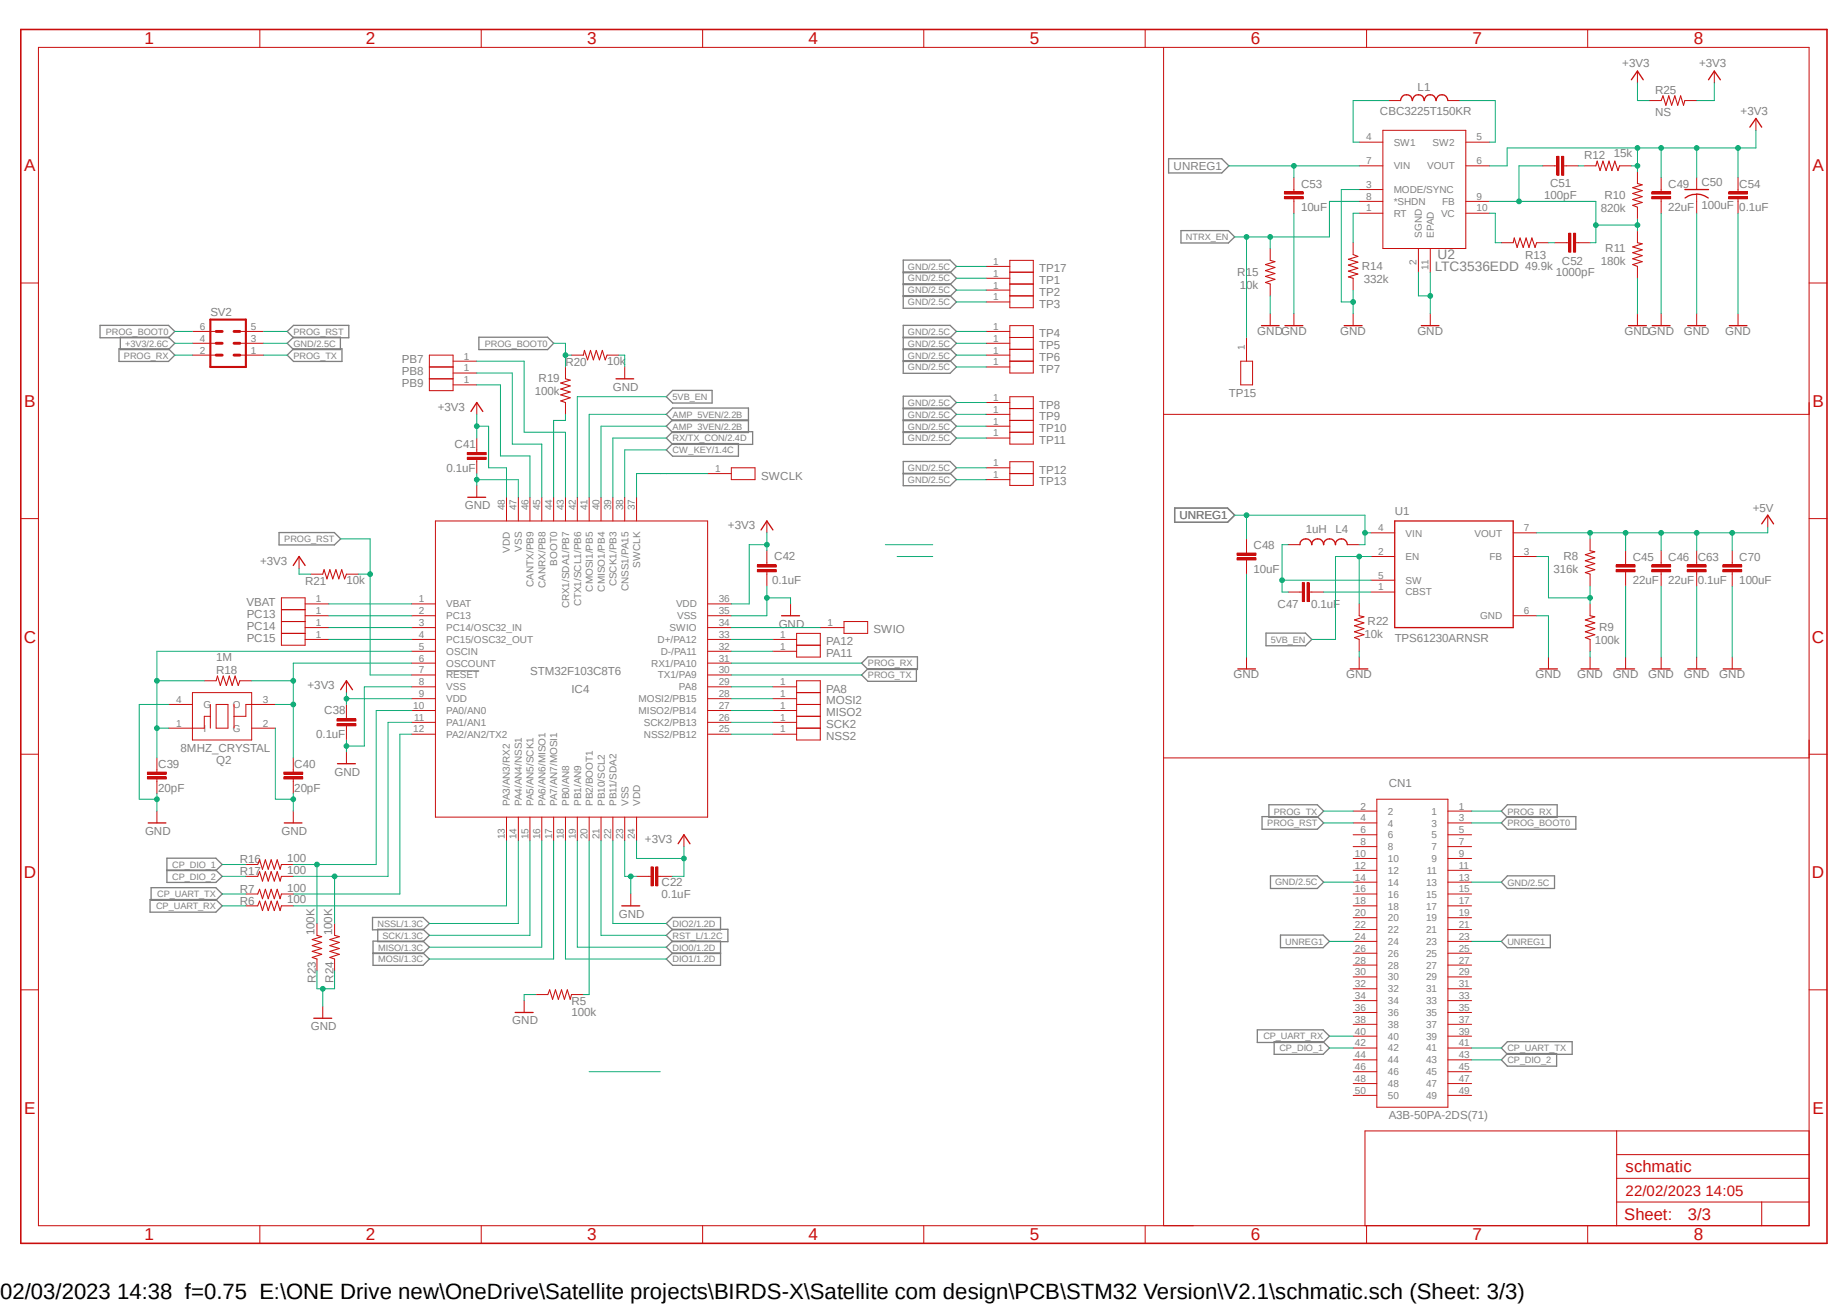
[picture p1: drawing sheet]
<svg xmlns="http://www.w3.org/2000/svg" width="297mm" height="210mm" viewBox="0 0 297 210" stroke-linecap="round" stroke-linejoin="round" font-family="sans-serif">
<path d="M3 4.5l291.1 195.9M294.1 4.5l-291.1 195.9" fill="none" stroke="#fff" stroke-width=".16"/>
<path d="M71.8 107.9h5.2" fill="none" stroke="#808080" stroke-width=".16"/>
<g fill="none" stroke="#808080" stroke-width=".21">
<path d="M187.9 25.5h8.6l1.1 1.2-1.1 1.1h-8.6zM189.9 37.1h7.6l1 1-1 1h-7.6zM16.1 52.3h11l1 1-1 1h-11zM19.1 56.1h8l1 1-1 1h-8zM19.3 54.2h7.8l1 1-1 1h-7.8zM46.2 55.2l1-1h7.5v2h-7.5zM46.2 53.3l1-1h8.9v2h-8.9zM46.2 57.1l1-1h7.8v2h-7.8zM77 54.2h11.1l.9 1-.9 1h-11.1zM145.2 43.9h7.6l1-1.1-1-1h-7.6v7.8h7.6l1-1-1-1.1h-7.6M145.2 54.3h7.6l1-1-1-1h-7.6v7.7h7.6l1-1-1-1h-7.6M145.2 54.2h7.6l1 1-1 1h-7.6"/>
<path d="M145.2 43.7h7.6l1 1-1 1.1h-7.6M145.2 45.6h7.6l1 1.1-1 1h-7.6M145.2 56.1h7.6l1 1-1 1h-7.6M107.1 70.4l1.1-1h12.8v2.1h-12.8zM107.1 72.3l1.1-1h10.5v2.1h-10.5zM107.1 63.8l1.1-1h6.3v2h-6.3zM120.4 67.5h-12.2l-1.1 1 1.1 1.1h12.2v-4h-12.2l-1.1 1 1.1 1h12.2M145.2 65.7h7.6l1-1-1-1h-7.6v7.8h7.6l1-1.1-1-1h-7.6M145.2 76.1h7.6l1 1-1 1h-7.6v-3.9h7.6l1 1-1 1h-7.6M145.2 65.6h7.6l1 1-1 1h-7.6M145.2 67.5h7.6l1 1-1 1.1h-7.6M44.9 85.6h8.9l1 1.1-1 .9h-8.9z"/>
<path d="M188.9 81.7h8.5l1.1 1.1-1.1 1.2h-8.5zM138.6 106.6l1-1h7.9v2.1h-7.9zM138.6 108.5l1-1h7.8v2.1h-7.8zM203.6 101.8h6.3l1 1-1 1h-6.3zM26.8 139.9h7.9l1 1-1 1h-7.9v-3.9h7.9l1 1-1 1h-7.9M202.9 131.3h8.9l1.1 1-1.1 1h-8.9zM204 129.4h7.8l1.1 1-1.1 1h-7.8zM242.4 131.3h11v2h-11l-1-1zM242.4 129.4h8v2h-8l-1-1zM24.1 144.7h10.6l1 1-1 1h-10.6zM24.3 142.7h10.4l1 1.1-1 1h-10.4zM59.9 147.5h8.1l1 1-1 1h-8.1z"/>
<path d="M60 153.2h8l1 1-1 1h-8v-3.9h8l1 1-1 1h-8M60.7 149.4h7.3l1 1-1 1h-7.3zM107.1 148.5l1.1-1h7.7v2h-7.7zM107.1 150.4l1.1-1h8.9v2h-8.9zM115.9 153.2h-7.7l-1.1 1 1.1 1h7.7v-3.9h-7.7l-1.1 1 1.1 1h7.7M204.3 140.8h7.5l1.1 1.1-1.1 1h-7.5zM205.9 150.4h6.9l1 1-1 1h-6.9zM242.4 140.8h7.6v2.1h-7.6l-1-1zM242.4 150.4h6.9v2h-6.9l-1-1zM202.2 165.6h10.6l1 1-1 1h-10.6zM204.9 167.5h7.9l1 1-1 1h-7.9zM242.4 167.5h10.4v2h-10.4l-1-1z"/>
<path d="M242.4 169.4h7.9v2h-7.9l-1-1z"/>
</g>
<g fill="none" stroke="#c90d0c" stroke-width=".16">
<path d="M6.2 7.6h284.7v189.5h-284.7zM41.8 4.7v2.9M77.4 4.7v2.9M113 4.7v2.9M148.5 4.7v2.9M184.1 4.7v2.9M187.1 7.6v189.5M219.8 4.7v2.9M223.3 16.2h1.9M232.8 16.2h1.9M255.3 4.7v2.9M263.3 11.4v1.9"/>
<path d="M265.2 16.2h1.9M270.9 16.2h1.9M275.7 11.4v1.9M282.4 19v2M204.3 40v1.9M206.5 30.9h3.1v.3h-3.1zM206.5 31.6h3.1v.4h-3.1zM208.1 28.6v2.3M208.1 32v2.3M217.6 39v1.9M218.6 34.3h3.8M218.6 30.5h3.8"/>
<path d="M218.6 22.9h3.8M218.6 26.7h3.8M218.6 32.4h3.8M222.4 21h13.3v19h-13.3zM228.1 40v3.8M230 40v3.8M235.7 34.3h3.8M235.7 22.9h3.8M235.7 26.7h3.8M235.7 32.4h3.8M241.4 39h1.9M247.1 39h1.9"/>
<path d="M248.1 26.7h2.3M250 39h2.3M250.4 25.1h.3v3.1h-.3zM251.1 25.1h.4v3.1h-.4zM251.5 26.7h2.3M252.3 37.5h.3v3.1h-.3zM253 37.5h.4v3.1h-.4zM253.4 39h2.3M254.7 26.7h1.9M260.4 26.7h1.9M263.3 27.6v1.9M263.3 33.3v1.9"/>
<path d="M263.3 37.1v1.9M265.6 30.9h3v.3h-3zM265.6 31.6h3v.4h-3zM267.1 28.6v2.3M267.1 32v2.3M272.8 28.6v1.9M272.8 31.2v3.1M278 30.9h3v.3h-3zM278 31.6h3v.4h-3zM279.5 28.6v2.3M279.5 32v2.3M3.3 45.5h2.9"/>
<path d="M30.9 57.1h3.9M30.9 55.2h3.9M30.9 53.3h3.9M38.6 57.1h3.8M38.6 55.2h3.8M38.6 53.3h3.8M69 57.1h3.9v5.7h-3.9zM69 59h3.9M72.9 60h3.8M72.9 58.1h3.8M90.9 59v1.9M91.9 57.1h1.9"/>
<path d="M97.6 57.1h1.9M100.5 59v1.9M158.6 42.8h3.8M158.6 57.1h3.8M158.6 59h3.8M158.6 55.2h3.8M158.6 53.3h3.8M158.6 44.7h3.8M158.6 46.7h3.8M158.6 48.6h3.8M162.4 41.9h3.8v7.6h-3.8zM162.4 52.4h3.8v7.6h-3.8z"/>
<path d="M162.4 43.8h3.8M162.4 58.1h3.8M162.4 45.7h3.8M162.4 47.6h3.8M162.4 54.3h3.8M162.4 56.2h3.8M199.5 58.1h1.9v3.8h-1.9zM200.4 54.3v3.8M204.3 45.7v1.9M204.3 50.5v1.9M208.1 50.5v1.9M217.6 44.7v2"/>
<path d="M217.6 50.5v1.9M230 50.5v1.9M263.3 42.8v1.9M263.3 50.5v1.9M267.1 50.5v1.9M272.8 50.5v1.9M279.5 50.5v1.9M290.9 45.5h2.9M69 60.9h3.9M72.9 61.9h3.8M75.1 72.8h3.1v.3h-3.1zM75.1 73.5h3.1v.4h-3.1z"/>
<path d="M76.7 64.7v1.9M76.7 70.4v2.3M76.7 73.9v2.3M76.7 78.1v1.9M81.4 80v3.8M83.4 80v3.8M85.2 80v3.8M87.1 80v3.8M89 80v3.8M90.9 64.7v1.9M90.9 80v3.8M92.8 80v3.8"/>
<path d="M94.7 80v3.8M96.6 80v3.8M98.6 80v3.8M100.5 80v3.8M102.4 80v3.8M113.8 76.2h3.8M117.6 75.2h3.8v1.9h-3.8zM158.6 66.6h3.8M158.6 75.2h3.8M158.6 77.1h3.8M158.6 64.7h3.8M158.6 68.5h3.8"/>
<path d="M158.6 70.4h3.8M162.4 63.8h3.8v7.6h-3.8zM162.4 74.3h3.8v3.8h-3.8zM162.4 76.2h3.8M162.4 65.7h3.8M162.4 67.6h3.8M162.4 69.5h3.8M187.1 66.6h103.8M3.3 83.4h2.9M45.3 99.9h3.8M45.3 96.1h3.8v7.7h-3.8zM45.3 98h3.8"/>
<path d="M48.1 89.5v1.9M49.1 99h3.8M49.1 97.1h3.8M50 92.3h1.9M55.7 92.3h1.9M66.2 99h3.8M66.2 97.1h3.8M70 83.8h43.8v47.6h-43.8zM113.8 99h3.8M113.8 97.1h3.8M121.8 90.8h3v.4h-3zM121.8 91.6h3v.3h-3z"/>
<path d="M123.3 83.8v1.9M123.3 88.6v2.2M123.3 92v2.2M127.1 97.1v1.9M135.7 99.9h3.8v2h-3.8zM198.9 88.9h3.1v.4h-3.1zM198.9 89.7h3.1v.3h-3.1zM200.4 86.7v2.2M200.4 90.1v2.2M207.1 95.2h2.3M207.1 87.6h1.9M209.4 93.7h.4v3h-.4z"/>
<path d="M210.2 93.7h.3v3h-.3zM210.6 95.2h2.3M216.7 87.6h1.9M218.6 97.1v1.9M220.5 89.5h3.8M220.5 85.7h3.8M220.5 93.3h3.8M220.5 95.2h3.8M243.3 89.5h3.8M243.3 85.7h3.8M243.3 99h3.8M255.7 86.7v1.9"/>
<path d="M255.7 92.3v1.9M255.7 97.1v1.9M259.9 90.8h3v.4h-3zM259.9 91.6h3v.3h-3zM261.4 88.6v2.2M261.4 92v2.2M265.6 90.8h3v.4h-3zM265.6 91.6h3v.3h-3zM267.1 88.6v2.2M267.1 92v2.2M271.3 90.8h3.1v.4h-3.1zM271.3 91.6h3.1v.3h-3.1z"/>
<path d="M272.8 88.6v2.2M272.8 92v2.2M277 90.8h3.1v.4h-3.1zM277 91.6h3.1v.3h-3.1zM278.6 88.6v2.2M278.6 92v2.2M284.3 82.8v2M290.9 83.4h2.9M27.1 113.3h3.8M30.9 111.4h9.6v7.6h-9.6zM32.9 109.5h1.9M33.8 115.2h-.9v1.9h-5.8"/>
<path d="M33.8 113.3v3.8M34.8 113.3h1.9v3.8h-1.9zM37.6 113.3v3.8M38.6 109.5h1.9M40.5 117.1h3.8M44.3 113.3h-4.8v1.9h-1.9M45.3 101.9h3.8M49.1 100.9h3.8M49.1 102.8h3.8M54.2 115.6h3v.4h-3zM54.2 116.4h3v.3h-3zM55.7 109.5v1.9"/>
<path d="M55.7 113.3v2.3M55.7 116.7v2.3M66.2 118.1h3.8M66.2 116.2h3.8M66.2 100.9h3.8M66.2 102.8h3.8M66.2 104.7h3.8M66.2 106.6h3.8M66.2 108.5h3.8M66.2 110.4h3.8M66.2 112.4h3.8M66.2 114.3h3.8"/>
<path d="M113.8 118.1h3.8M113.8 116.2h3.8M113.8 100.9h3.8M113.8 102.8h3.8M113.8 104.7h3.8M113.8 106.6h3.8M113.8 108.5h3.8M113.8 110.4h3.8M113.8 112.4h3.8M113.8 114.3h3.8M124.3 118.1h3.8M124.3 116.2h3.8"/>
<path d="M124.3 102.8h3.8M124.3 104.7h3.8M124.3 110.4h3.8M124.3 112.4h3.8M124.3 114.3h3.8M128.1 117.1h3.8M128.1 101.9h3.8v3.8h-3.8zM128.1 109.5h3.8v9.5h-3.8zM128.1 115.2h3.8M128.1 103.8h3.8M128.1 113.3h3.8M128.1 111.4h3.8"/>
<path d="M131.9 100.9h3.8M200.4 105.7v1.9M218.6 102.8v1.9M218.6 105.7v1.9M249 105.7v1.9M255.7 102.8v1.9M255.7 105.7v1.9M261.4 105.7v1.9M267.1 105.7v1.9M272.8 105.7v1.9M278.6 105.7v1.9M3.3 121.3h2.9"/>
<path d="M23.7 124.2h3.1v.3h-3.1zM23.7 124.9h3.1v.4h-3.1zM25.2 121.9v2.3M25.2 125.3v2.3M25.2 130.4v1.9M39.5 139h1.9M45.3 139h1.9M45.6 124.2h3.1v.3h-3.1zM45.6 124.9h3.1v.4h-3.1zM47.2 121.9v2.3M47.2 125.3v2.3M47.2 130.4v1.9"/>
<path d="M55.7 120.9v1.9M81.4 131.4v3.8M83.4 131.4v3.8M85.2 131.4v3.8M87.1 131.4v3.8M89 131.4v3.8M90.9 131.4v3.8M92.8 131.4v3.8M94.7 131.4v3.8M96.6 131.4v3.8M98.6 131.4v3.8M100.5 131.4v3.8"/>
<path d="M102.4 131.4v3.8M104.7 139.4h.3v3.1h-.3zM105.5 139.4h.3v3.1h-.3zM110 134.2v1.9M187.1 121.9h103.8M217.6 130.4h3.8M217.6 132.3h3.8M217.6 134.2h3.8M217.6 136.1h3.8M217.6 138h3.8M217.6 140h3.8M221.4 128.5h11.4v49.6h-11.4z"/>
<path d="M232.8 130.4h3.8M232.8 132.3h3.8M232.8 134.2h3.8M232.8 136.1h3.8M232.8 138h3.8M232.8 140h3.8M290.9 121.3h2.9M3.3 159.2h2.9M39.5 143.8h1.9M39.5 145.7h1.9M39.5 140.9h1.9M45.3 143.8h1.9"/>
<path d="M45.3 145.7h1.9M45.3 140.9h1.9M51 148.5v1.9M51 154.2v1.9M53.8 148.5v1.9M53.8 154.2v1.9M86.2 159.9h1.9M91.9 159.9h1.9M101.4 143.8v1.9M102.4 140.9h2.2M105.8 140.9h2.3M217.6 141.9h3.8"/>
<path d="M217.6 143.8h3.8M217.6 145.7h3.8M217.6 147.6h3.8M217.6 149.5h3.8M217.6 151.4h3.8M217.6 153.3h3.8M217.6 155.2h3.8M217.6 157.1h3.8M217.6 159h3.8M232.8 141.9h3.8M232.8 143.8h3.8M232.8 145.7h3.8"/>
<path d="M232.8 147.6h3.8M232.8 149.5h3.8M232.8 151.4h3.8M232.8 153.3h3.8M232.8 155.2h3.8M232.8 157.1h3.8M232.8 159h3.8M290.9 159.2h2.9M51.9 161.8v1.9M84.3 160.9v1.9M217.6 160.9h3.8M217.6 162.8h3.8"/>
<path d="M217.6 164.7h3.8M217.6 166.6h3.8M217.6 168.5h3.8M217.6 170.4h3.8M217.6 172.3h3.8M217.6 174.2h3.8M217.6 176.1h3.8M232.8 160.9h3.8M232.8 162.8h3.8M232.8 164.7h3.8M232.8 166.6h3.8M232.8 168.5h3.8"/>
<path d="M232.8 170.4h3.8M232.8 172.3h3.8M232.8 174.2h3.8M232.8 176.1h3.8M41.8 197.1v2.8M77.4 197.1v2.8M113 197.1v2.8M148.5 197.1v2.8M184.1 197.1v2.8M219.8 197.1v2.8M255.3 197.1v2.8M260 193.3h30.9"/>
<path d="M260 181.9v15.2M260 189.5h30.9M260 185.7h30.9M283.3 193.3v3.8M290.9 181.9h-71.4v15.2"/>
</g>
<g fill="none" stroke="#c90d0c" stroke-width=".21">
<path d="M225.2 16.2a.95 .95 0 0 1 1-1 .95 .95 0 0 1 .9 1 .95 .95 0 0 1 1-1 .95 .95 0 0 1 .9 1 .95 .95 0 0 1 1-1 .95 .95 0 0 1 .9 1 .95 .95 0 0 1 1-1 .95 .95 0 0 1 .9 1M262.3 12.8l1-1.4 .9 1.4M274.7 12.8l1-1.4 .9 1.4M270.9 30.5h3.8M272.8 31.2l.7 .1 1.2 .5M272.8 31.2l-.6 .1-1.2 .5M281.4 20.4l1-1.4 .9 1.4M202.9 52.4h2.8M206.6 52.4h2.9M216.2 52.4h2.8M228.6 52.4h2.8M261.9 52.4h2.9"/>
<path d="M265.7 52.4h2.9M271.4 52.4h2.9M278.1 52.4h2.8M75.2 80h2.9M75.7 66.2l1-1.5 .9 1.5M99.1 60.9h2.8M47.2 90.9l.9-1.4 1 1.4M122.4 85.2l.9-1.4 1 1.4M125.7 99h2.9M209 87.6a.95 .95 0 0 1 1-.9 .95 .95 0 0 1 .9 .9 .95 .95 0 0 1 1-.9 .95 .95 0 0 1 1 .9 .95 .95 0 0 1 .9-.9 .95 .95 0 0 1 1 .9 .95 .95 0 0 1 .9-.9 .95 .95 0 0 1 1 .9M224.3 83.8h19v17.1h-19zM283.3 84.2l1-1.4 .9 1.4"/>
<path d="M54.8 110.9l.9-1.4 1 1.4M199.1 107.6h2.8M217.1 107.6h2.9M247.6 107.6h2.8M254.3 107.6h2.8M260 107.6h2.8M265.7 107.6h2.9M271.4 107.6h2.9M277.1 107.6h2.9M23.8 132.3h2.9M45.7 132.3h2.9M54.3 122.8h2.8"/>
<path d="M109.1 135.7l.9-1.5 1 1.5M100 145.7h2.9M50.5 163.7h2.8M82.8 162.8h2.9"/>
</g>
<g fill="none" stroke="#c90d0c" stroke-width=".17">
<path d="M267.1 16.2l.3-.8 .5 1.5 .5-1.5 .4 1.5 .5-1.5 .5 1.5 .5-1.5 .4 1.5 .2-.7M243.3 39l.2-.7 .5 1.5 .4-1.5 .5 1.5 .5-1.5 .5 1.5 .4-1.5 .5 1.5 .3-.8M256.6 26.7l.2-.8 .5 1.5 .5-1.5 .5 1.5 .4-1.5 .5 1.5 .5-1.5 .5 1.5 .2-.7M263.3 29.5l.8 .2-1.5 .5 1.5 .4-1.5 .5 1.5 .5-1.5 .5 1.5 .5-1.5 .4 .7 .3M263.3 39l.8 .2-1.5 .5 1.5 .5-1.5 .4 1.5 .5-1.5 .5 1.5 .5-1.5 .4 .7 .3M93.8 57.1l.2-.8 .5 1.6 .5-1.6 .4 1.6 .5-1.6 .5 1.6 .5-1.6 .4 1.6 .3-.8M204.3 41.9l.7 .2-1.5 .4 1.5 .5-1.5 .5 1.5 .5-1.5 .4 1.5 .5-1.5 .5 .8 .3M217.6 40.9l.8 .3-1.6 .5 1.6 .5-1.6 .4 1.6 .5-1.6 .5 1.6 .5-1.6 .4 .8 .2M90.9 60.9l.8 .2-1.5 .5 1.5 .5-1.5 .5 1.5 .4-1.5 .5 1.5 .5-1.5 .5 .7 .2M51.9 92.3l.2-.7 .5 1.5 .4-1.5 .5 1.5 .5-1.5 .5 1.5 .4-1.5 .5 1.5 .3-.8M218.6 99l.7 .2-1.5 .5 1.5 .5-1.5 .4 1.5 .5-1.5 .5 1.5 .5-1.5 .4 .8 .3M255.7 88.6l.8 .1-1.6 .5 1.6 .5-1.6 .5 1.6 .4-1.6 .5 1.6 .5-1.6 .5 .8 .2"/>
<path d="M255.7 99l.8 .2-1.6 .5 1.6 .5-1.6 .4 1.6 .5-1.6 .5 1.6 .5-1.6 .4 .8 .3M34.8 109.5l.2-.8 .4 1.5 .5-1.5 .5 1.5 .5-1.5 .4 1.5 .5-1.5 .5 1.5 .3-.7M41.4 139l.3-.7 .5 1.5 .5-1.5 .4 1.5 .5-1.5 .5 1.5 .5-1.5 .4 1.5 .3-.8M41.4 145.7l.3-.8 .5 1.5 .5-1.5 .4 1.5 .5-1.5 .5 1.5 .5-1.5 .4 1.5 .3-.7M41.4 143.8l.3-.8 .5 1.5 .5-1.5 .4 1.5 .5-1.5 .5 1.5 .5-1.5 .4 1.5 .3-.7M41.4 140.9l.3-.7 .5 1.5 .5-1.5 .4 1.5 .5-1.5 .5 1.5 .5-1.5 .4 1.5 .3-.8M51 150.4l.7 .2-1.5 .5 1.5 .5-1.5 .5 1.5 .4-1.5 .5 1.5 .5-1.5 .5 .8 .2M53.8 150.4l.8 .2-1.6 .5 1.6 .5-1.6 .5 1.6 .4-1.6 .5 1.6 .5-1.6 .5 .8 .2M88.1 159.9l.3-.7 .5 1.5 .4-1.5 .5 1.5 .5-1.5 .5 1.5 .4-1.5 .5 1.5 .2-.8"/>
</g>
<g fill="none" stroke="#c90d0c" stroke-width=".34">
<path d="M206.5 31h3.1M206.5 31.8h3.1M250.5 25.1v3.1M251.3 25.1v3.1M252.4 37.5v3.1M253.2 37.5v3.1M265.6 31h3M265.6 31.8h3M278 31h3M278 31.8h3M33.8 51.4h5.7v7.6h-5.7zM75.1 72.9h3.1"/>
<path d="M75.1 73.7h3.1M121.8 91h3M121.8 91.8h3M198.9 89.1h3.1M198.9 89.9h3.1M209.6 93.7v3M210.4 93.7v3M259.9 91h3M259.9 91.8h3M265.6 91h3M265.6 91.8h3M271.3 91h3.1"/>
<path d="M271.3 91.8h3.1M277 91h3.1M277 91.8h3.1M54.2 115.8h3M54.2 116.5h3M23.7 124.3h3.1M23.7 125.1h3.1M45.6 124.3h3.1M45.6 125.1h3.1M104.9 139.4v3.1M105.6 139.4v3.1"/>
</g>
<path d="M3.3 4.7h290.5v195.2h-290.5z" fill="none" stroke="#c90d0c" stroke-width=".25"/>
<path d="M34.8 53.3h.9M34.8 55.2h.9M34.8 57.1h.9M37.6 53.3h1M37.6 55.2h1M37.6 57.1h1" fill="none" stroke="#c90d0c" stroke-width=".47"/>
<path d="M267.1 34.3v16.2M272.8 34.3v16.2M228.1 43.8v3.8h1.9M230 43.8v6.7M263.3 44.7v5.8M200.4 92.3v13.4M247.1 99h1.9v6.7M261.4 94.2v11.5M267.1 94.2v11.5M255.7 104.7v1" fill="none" stroke="#0dab76" stroke-width=".16"/>
<circle cx="230" cy="47.6" r=".38" fill="#0dab76"/>
<g fill="none" stroke="#0dab76" stroke-width=".16">
<path d="M208.1 34.3v16.2M218.6 30.5h-2.9v18.1h1.9M217.6 46.7v3.8"/>
<circle cx="230" cy="47.6" r=".38"/>
</g>
<circle cx="217.6" cy="48.6" r=".38" fill="#0dab76"/>
<g fill="none" stroke="#0dab76" stroke-width=".16">
<path d="M279.5 34.3v16.2M153.8 42.8h4.8M272.8 94.2v11.5M278.6 94.2v11.5M100.5 135.2v5.7h1.9M101.4 140.9v2.9"/>
<circle cx="217.6" cy="48.6" r=".38"/>
</g>
<circle cx="101.4" cy="140.9" r=".38" fill="#0dab76"/>
<g fill="none" stroke="#0dab76" stroke-width=".16">
<path d="M55.7 119v1.9M55.7 120h2.9M86.2 159.9h-1.9v1"/>
<circle cx="101.4" cy="140.9" r=".38"/>
</g>
<circle cx="55.7" cy="120" r=".38" fill="#0dab76"/>
<g fill="none" stroke="#0dab76" stroke-width=".16">
<path d="M76.7 77.1h6.7v2.9M76.7 76.2v1.9M66.2 110.4h-7.6v9.6"/>
<circle cx="55.7" cy="120" r=".38"/>
</g>
<circle cx="76.7" cy="77.1" r=".38" fill="#0dab76"/>
<g fill="none" stroke="#0dab76" stroke-width=".16">
<path d="M123.3 96.1h3.8v1M123.3 94.2v4.8h-5.7"/>
<circle cx="76.7" cy="77.1" r=".38"/>
</g>
<circle cx="123.3" cy="96.1" r=".38" fill="#0dab76"/>
<g fill="none" stroke="#0dab76" stroke-width=".16">
<path d="M42.4 55.2h3.8M99.5 57.1h1v1.9M27.1 113.3h-4.7v15.2h2.8M25.2 127.6v2.8"/>
<circle cx="123.3" cy="96.1" r=".38"/>
</g>
<circle cx="25.2" cy="128.5" r=".38" fill="#0dab76"/>
<g fill="none" stroke="#0dab76" stroke-width=".16">
<path d="M44.3 117.1v11.4h2.9M47.2 127.6v2.8"/>
<circle cx="25.2" cy="128.5" r=".38"/>
</g>
<circle cx="47.2" cy="128.5" r=".38" fill="#0dab76"/>
<g fill="none" stroke="#0dab76" stroke-width=".16">
<path d="M153.8 44.7h4.8M153.8 46.7h4.8M153.8 48.6h4.8M153.8 53.3h4.8M153.8 55.2h4.8M153.8 57.1h4.8M153.8 59h4.8M204.3 47.6v2.9M153.8 64.7h4.8M153.8 66.6h4.8M153.8 68.5h4.8M153.8 70.4h4.8"/>
<path d="M153.8 75.2h4.8M153.8 77.1h4.8M218.6 104.7v1M51 156.1v2.9h2.8v-2.9M51.9 159v2.8M212.9 141.9h4.7M236.6 141.9h4.8"/>
<circle cx="47.2" cy="128.5" r=".38"/>
</g>
<circle cx="51.9" cy="159" r=".38" fill="#0dab76"/>
<g fill="none" stroke="#0dab76" stroke-width=".16">
<path d="M239.5 26.7h2.9M267.1 23.8v4.8M279.5 23.8h-16.2v3.8"/>
<circle cx="51.9" cy="159" r=".38"/>
</g>
<circle cx="267.1" cy="23.8" r=".38" fill="#0dab76"/>
<g fill="none" stroke="#0dab76" stroke-width=".16">
<path d="M272.8 23.8v4.8"/>
<circle cx="267.1" cy="23.8" r=".38"/>
</g>
<circle cx="272.8" cy="23.8" r=".38" fill="#0dab76"/>
<g fill="none" stroke="#0dab76" stroke-width=".16">
<path d="M242.4 23.8h20.9"/>
<circle cx="272.8" cy="23.8" r=".38"/>
</g>
<circle cx="263.3" cy="23.8" r=".38" fill="#0dab76"/>
<g fill="none" stroke="#0dab76" stroke-width=".16">
<path d="M242.4 23.8v2.9M262.3 26.7h1"/>
<circle cx="263.3" cy="23.8" r=".38"/>
</g>
<circle cx="263.3" cy="26.7" r=".38" fill="#0dab76"/>
<g fill="none" stroke="#0dab76" stroke-width=".16">
<path d="M282.4 23.8h-2.9v4.8"/>
<circle cx="263.3" cy="26.7" r=".38"/>
</g>
<circle cx="279.5" cy="23.8" r=".38" fill="#0dab76"/>
<g fill="none" stroke="#0dab76" stroke-width=".16">
<path d="M282.4 21v2.8M102.4 135.2v2.8h7.6M110 136.1v4.8h-1.9"/>
<circle cx="279.5" cy="23.8" r=".38"/>
</g>
<circle cx="110" cy="138" r=".38" fill="#0dab76"/>
<g fill="none" stroke="#0dab76" stroke-width=".16">
<path d="M55.7 111.4v1.9M55.7 112.4h10.5"/>
<circle cx="110" cy="138" r=".38"/>
</g>
<circle cx="55.7" cy="112.4" r=".38" fill="#0dab76"/>
<g fill="none" stroke="#0dab76" stroke-width=".16">
<path d="M76.7 68.5h1.9M76.7 66.6v3.8M81.4 75.2v4.8"/>
<circle cx="55.7" cy="112.4" r=".38"/>
</g>
<circle cx="76.7" cy="68.5" r=".38" fill="#0dab76"/>
<g fill="none" stroke="#0dab76" stroke-width=".16">
<path d="M78.6 68.5v6.7h2.8M123.3 87.6h-2.8v9.5h-2.9M123.3 85.7v2.9"/>
<circle cx="76.7" cy="68.5" r=".38"/>
</g>
<circle cx="123.3" cy="87.6" r=".38" fill="#0dab76"/>
<g fill="none" stroke="#0dab76" stroke-width=".16">
<path d="M263.3 13.3v2.9h1.9M275.7 13.3v2.9h-2.9M28.1 55.2h2.8M48.1 91.4v.9h1.9M249 96.1h6.7M255.7 94.2v2.9"/>
<circle cx="123.3" cy="87.6" r=".38"/>
</g>
<circle cx="255.7" cy="96.1" r=".38" fill="#0dab76"/>
<g fill="none" stroke="#0dab76" stroke-width=".16">
<path d="M247.1 89.5h1.9v6.6M247.1 85.7h14.3M255.7 85.7v1M284.3 84.8v.9"/>
<circle cx="255.7" cy="96.1" r=".38"/>
</g>
<circle cx="255.7" cy="85.7" r=".38" fill="#0dab76"/>
<g fill="none" stroke="#0dab76" stroke-width=".16">
<path d="M261.4 88.6v-2.9h5.7v2.9"/>
<circle cx="255.7" cy="85.7" r=".38"/>
</g>
<circle cx="261.4" cy="85.7" r=".38" fill="#0dab76"/>
<g fill="none" stroke="#0dab76" stroke-width=".16">
<path d="M278.6 85.7h5.7"/>
<circle cx="261.4" cy="85.7" r=".38"/>
</g>
<circle cx="267.1" cy="85.7" r=".38" fill="#0dab76"/>
<g fill="none" stroke="#0dab76" stroke-width=".16">
<path d="M267.1 85.7h11.5M272.8 85.7v2.9"/>
<circle cx="267.1" cy="85.7" r=".38"/>
</g>
<circle cx="272.8" cy="85.7" r=".38" fill="#0dab76"/>
<g fill="none" stroke="#0dab76" stroke-width=".16">
<path d="M278.6 85.7v2.9"/>
<circle cx="272.8" cy="85.7" r=".38"/>
</g>
<circle cx="278.6" cy="85.7" r=".38" fill="#0dab76"/>
<g fill="none" stroke="#0dab76" stroke-width=".16">
<path d="M206.2 93.3h14.3M207.1 87.6h-.9v7.6h.9"/>
<circle cx="278.6" cy="85.7" r=".38"/>
</g>
<circle cx="206.2" cy="93.3" r=".38" fill="#0dab76"/>
<g fill="none" stroke="#0dab76" stroke-width=".16">
<path d="M212.9 95.2h7.6M219.5 85.7h1M219.5 82.8v4.8h-.9"/>
<circle cx="206.2" cy="93.3" r=".38"/>
</g>
<circle cx="219.5" cy="85.7" r=".38" fill="#0dab76"/>
<g fill="none" stroke="#0dab76" stroke-width=".16">
<path d="M198.5 82.8h21M200.4 82.8v3.9"/>
<circle cx="219.5" cy="85.7" r=".38"/>
</g>
<circle cx="200.4" cy="82.8" r=".38" fill="#0dab76"/>
<g fill="none" stroke="#0dab76" stroke-width=".16">
<path d="M197.6 26.7h21M208.1 26.7v1.9"/>
<circle cx="200.4" cy="82.8" r=".38"/>
</g>
<circle cx="208.1" cy="26.7" r=".38" fill="#0dab76"/>
<g fill="none" stroke="#0dab76" stroke-width=".16">
<path d="M223.3 16.2h-5.7v6.7h1M234.7 16.2h5.8v6.7h-1M253.8 26.7h.9M256.6 36.2h6.7M263.3 35.2v1.9M213.8 151.4h3.8M236.6 151.4h4.8"/>
<circle cx="208.1" cy="26.7" r=".38"/>
</g>
<circle cx="263.3" cy="36.2" r=".38" fill="#0dab76"/>
<g fill="none" stroke="#0dab76" stroke-width=".16">
<path d="M239.5 32.4h17.1v3.8M248.1 26.7h-3.8v5.7"/>
<circle cx="263.3" cy="36.2" r=".38"/>
</g>
<circle cx="244.3" cy="32.4" r=".38" fill="#0dab76"/>
<g fill="none" stroke="#0dab76" stroke-width=".16">
<path d="M256.6 36.2v2.8h-.9"/>
<circle cx="244.3" cy="32.4" r=".38"/>
</g>
<circle cx="256.6" cy="36.2" r=".38" fill="#0dab76"/>
<g fill="none" stroke="#0dab76" stroke-width=".16">
<path d="M218.6 34.3h-1v4.7M239.5 34.3h1v4.7h.9M249 39h1M107.1 70.4h-8.5v9.6M142.4 87.6h7.6M144.3 89.5h5.7M66.2 118.1h-1.9v25.7h-17.1M66.2 114.3h-5.7v24.7h-13.3M117.6 116.2h6.7M117.6 118.1h6.7M51 139v9.5M81.4 135.2v10.5h-34.2"/>
<path d="M83.4 135.2v13.3h-14.4M85.2 135.2v15.2h-16.2M87.1 135.2v17.1h-18.1M89 135.2v19h-20M90.9 135.2v19h16.2M92.8 135.2v17.1h14.3M94.7 135.2v24.7h-.9M96.6 135.2v15.2h10.5M98.6 135.2v13.3h8.5M35.7 143.8h3.8M35.7 145.7h3.8M94.7 172.3h11.5"/>
<path d="M213.8 166.6h3.8M236.6 168.5h4.8"/>
<circle cx="256.6" cy="36.2" r=".38"/>
</g>
<circle cx="51" cy="139" r=".38" fill="#0dab76"/>
<g fill="none" stroke="#0dab76" stroke-width=".16">
<path d="M66.2 116.2h-3.8v24.7h-15.2M53.8 140.9v7.6"/>
<circle cx="51" cy="139" r=".38"/>
</g>
<circle cx="53.8" cy="140.9" r=".38" fill="#0dab76"/>
<g fill="none" stroke="#0dab76" stroke-width=".16">
<path d="M25.2 117.1v4.8M66.2 104.7h-41v4.8h7.7M35.7 139h3.8M35.7 140.9h3.8M213.8 168.5h3.8M236.6 170.4h4.8"/>
<circle cx="53.8" cy="140.9" r=".38"/>
</g>
<circle cx="25.2" cy="109.5" r=".38" fill="#0dab76"/>
<g fill="none" stroke="#0dab76" stroke-width=".16">
<path d="M25.2 109.5v7.6h1.9"/>
<circle cx="25.2" cy="109.5" r=".38"/>
</g>
<circle cx="25.2" cy="117.1" r=".38" fill="#0dab76"/>
<g fill="none" stroke="#0dab76" stroke-width=".16">
<path d="M40.5 109.5h6.7M66.2 106.6h-19v6.7h-2.9"/>
<circle cx="25.2" cy="117.1" r=".38"/>
</g>
<circle cx="47.2" cy="109.5" r=".38" fill="#0dab76"/>
<g fill="none" stroke="#0dab76" stroke-width=".16">
<path d="M47.2 113.3v8.6"/>
<circle cx="47.2" cy="109.5" r=".38"/>
</g>
<circle cx="47.2" cy="113.3" r=".38" fill="#0dab76"/>
<g fill="none" stroke="#0dab76" stroke-width=".16">
<path d="M107.1 72.3h-6.6v7.7M107.1 66.6h-12.4v13.4M107.1 68.5h-10.5v11.5M52.9 99h13.3M218.6 89.5v7.6M220.5 89.5h-5.7v13.3h-3.9M52.9 102.8h13.3M52.9 100.9h13.3"/>
<circle cx="47.2" cy="113.3" r=".38"/>
</g>
<circle cx="218.6" cy="89.5" r=".38" fill="#0dab76"/>
<g fill="none" stroke="#0dab76" stroke-width=".16">
<path d="M90.9 55.2v3.8M90.9 57.1h1M90.9 66.6v1h-1.9v12.4M107.1 63.8h-14.3v16.2"/>
<circle cx="218.6" cy="89.5" r=".38"/>
</g>
<circle cx="90.9" cy="57.1" r=".38" fill="#0dab76"/>
<g fill="none" stroke="#0dab76" stroke-width=".16">
<path d="M28.1 53.3h2.8M28.1 57.1h2.8M42.4 57.1h3.8M89 55.2h1.9M54.8 86.7h4.7v21.8h6.7M57.6 92.3h1.9M117.6 106.6h21M117.6 108.5h21M117.6 114.3h6.7M117.6 112.4h6.7M212.9 130.4h4.7M236.6 132.3h4.8"/>
<path d="M236.6 130.4h4.8"/>
<circle cx="90.9" cy="57.1" r=".38"/>
</g>
<circle cx="59.5" cy="92.3" r=".38" fill="#0dab76"/>
<g fill="none" stroke="#0dab76" stroke-width=".16">
<path d="M200.4 38.1v16.2M204.3 38.1v1.9M218.6 32.4h-4.8v5.7h-15.3M42.4 53.3h3.8M76.7 60h5.7v11.4h4.7v8.6M76.7 58.1h7.6v11.4h6.6v10.5M76.7 61.9h3.8v11.4h4.7v6.7M113.8 76.2h-11.4v3.8M52.9 97.1h13.3M117.6 100.9h14.3M117.6 102.8h6.7M117.6 104.7h6.7"/>
<path d="M117.6 110.4h6.7M212.9 132.3h4.7"/>
<circle cx="59.5" cy="92.3" r=".38"/>
</g>
<circle cx="200.4" cy="38.1" r=".38" fill="#0dab76"/>
<circle cx="200.4" cy="38.1" r=".38" fill="none" stroke="#0dab76" stroke-width=".16"/>
<circle cx="204.3" cy="38.1" r=".38" fill="#0dab76"/>
<circle cx="204.3" cy="38.1" r=".38" fill="none" stroke="#0dab76" stroke-width=".16"/>
<text font-size="3.6" x="0" y="208.9">02/03/2023 14:38 f=0.75 E:\ONE Drive new\OneDrive\Satellite projects\BIRDS-X\Satellite com design\PCB\STM32 Version\V2.1\schmatic.sch (Sheet: 3/3)</text>
<g font-size="2.8" fill="#c90d0c">
<text x="23.2" y="7.2">1</text>
<text x="58.8" y="7.2">2</text>
<text x="94.4" y="7.2">3</text>
<text x="130" y="7.2">4</text>
<text x="165.6" y="7.2">5</text>
<text x="201.2" y="7.2">6</text>
<text x="236.8" y="7.2">7</text>
<text x="272.4" y="7.2">8</text>
<text x="3.9" y="27.5">A</text>
<text x="291.5" y="27.5">A</text>
<text x="3.9" y="65.4">B</text>
<text x="291.5" y="65.4">B</text>
<text x="3.8" y="103.3">C</text>
<text x="291.4" y="103.3">C</text>
<text x="3.8" y="141.2">D</text>
<text x="291.4" y="141.2">D</text>
<text x="3.9" y="179.1">E</text>
<text x="291.5" y="179.1">E</text>
<text x="23.2" y="199.5">1</text>
<text x="58.8" y="199.5">2</text>
<text x="94.4" y="199.5">3</text>
<text x="130" y="199.5">4</text>
<text x="165.6" y="199.5">5</text>
<text x="201.2" y="199.5">6</text>
<text x="236.8" y="199.5">7</text>
<text x="272.4" y="199.5">8</text>
</g>
<g font-size="2.7" fill="#c90d0c">
<text x="261.4" y="188.5">schmatic</text>
<text x="261.2" y="196.2">Sheet:</text>
<text x="271.4" y="196.1">3/3</text>
</g>
<text font-size="2.4" fill="#c90d0c" x="261.4" y="192.3">22/02/2023 14:05</text>
<g font-size="2.2" fill="#808080">
<text x="231.2" y="41.7">U2</text>
<text x="230.7" y="43.6">LTC3536EDD</text>
</g>
<g font-size="1.9" fill="#808080">
<text x="260.9" y="10.8">+3V3</text>
<text x="273.2" y="10.8">+3V3</text>
<text x="228" y="14.6">L1</text>
<text x="266.1" y="15.1">R25</text>
<text x="221.9" y="18.5">CBC3225T150KR</text>
<text x="266.1" y="18.7">NS</text>
<text x="279.9" y="18.5">+3V3</text>
<text x="188.7" y="27.3">UNREG1</text>
<text x="254.7" y="25.5">R12</text>
<text x="259.5" y="25.3">15k</text>
<text x="273.6" y="30">C50</text>
<text x="209.2" y="34">10uF</text>
<text x="209.2" y="30.2">C53</text>
<text x="248.3" y="32">100pF</text>
<text x="249.3" y="30.1">C51</text>
<text x="257.4" y="34.1">820k</text>
<text x="258" y="32">R10</text>
<text x="268.3" y="34">22uF 100uF 0.1uF</text>
<text x="268.3" y="30.2">C49</text>
<text x="279.7" y="30.2">C54</text>
<text x="245.2" y="41.7">R13</text>
<text x="258.1" y="40.5">R11</text>
<text x="167.1" y="43.8">TP17</text>
<text x="167.1" y="45.7">TP1</text>
<text x="167.1" y="47.6">TP2</text>
<text x="199" y="44.3">R15</text>
<text x="199.4" y="46.4">10k</text>
<text x="219" y="43.4">R14</text>
<text x="219.3" y="45.5">332k</text>
<text x="245.2" y="43.4">49.9k</text>
<text x="250.2" y="44.4">1000pF</text>
<text x="251.2" y="42.5">C52</text>
<text x="257.4" y="42.6">180k</text>
<text x="33.8" y="50.8">SV2</text>
<text x="167.1" y="49.5">TP3</text>
<text x="202.2" y="53.8">GNDGND</text>
<text x="215.5" y="53.8">GND</text>
<text x="227.9" y="53.8">GND</text>
<text x="261.2" y="53.8">GNDGND</text>
<text x="270.8" y="53.8">GND</text>
<text x="277.4" y="53.8">GND</text>
<text x="64.6" y="58.4">PB7</text>
<text x="90.9" y="58.8">R20</text>
<text x="97.6" y="58.6">10k</text>
<text x="167.1" y="54.3">TP4</text>
<text x="167.1" y="56.2">TP5</text>
<text x="167.1" y="58.1">TP6</text>
<text x="167.1" y="60">TP7</text>
<text x="64.6" y="62.2">PB9</text>
<text x="64.6" y="60.3">PB8</text>
<text x="86" y="63.6">100k</text>
<text x="86.6" y="61.5">R19</text>
<text x="98.6" y="62.8">GND</text>
<text x="167.1" y="65.7">TP8</text>
<text x="197.6" y="63.8">TP15</text>
<text x="70.4" y="66">+3V3</text>
<text x="167.1" y="67.6">TP9</text>
<text x="167.1" y="69.5">TP10</text>
<text x="167.1" y="71.4">TP11</text>
<text x="71.8" y="75.9">0.1uF</text>
<text x="73.1" y="72.1">C41</text>
<text x="122.4" y="77.1">SWCLK</text>
<text x="167.1" y="76.2">TP12</text>
<text x="74.8" y="81.9">GND</text>
<text x="167.1" y="78.1">TP13</text>
<text x="189.7" y="83.5">UNREG1</text>
<text x="224.3" y="82.8">U1</text>
<text x="281.9" y="82.3">+5V</text>
<text x="117.1" y="85.1">+3V3</text>
<text x="201.6" y="88.3">C48</text>
<text x="210" y="85.7">1uH</text>
<text x="214.8" y="85.7">L4</text>
<text x="41.8" y="90.8">+3V3</text>
<text x="49.1" y="94.1">R21</text>
<text x="55.7" y="93.9">10k</text>
<text x="124.2" y="93.9">0.1uF</text>
<text x="124.5" y="90.1">C42</text>
<text x="201.6" y="92.1">10uF</text>
<text x="249.8" y="92.2">316k</text>
<text x="251.4" y="90">R8</text>
<text x="262.6" y="94">22uF</text>
<text x="262.6" y="90.2">C45</text>
<text x="268.3" y="94">22uF 0.1uF</text>
<text x="268.3" y="90.2">C46</text>
<text x="273" y="90.2">C63</text>
<text x="279.7" y="94">100uF</text>
<text x="279.7" y="90.2">C70</text>
<text x="39.6" y="97.5">VBAT</text>
<text x="39.7" y="99.4">PC13</text>
<text x="39.7" y="101.3">PC14</text>
<text x="125.2" y="100.9">GND</text>
<text x="140.5" y="101.9">SWIO</text>
<text x="205.4" y="97.7">C47</text>
<text x="210.8" y="97.7">0.1uF</text>
<text x="219.9" y="100.5">R22</text>
<text x="257.1" y="101.5">R9</text>
<text x="34.8" y="106.3">1M</text>
<text x="39.7" y="103.2">PC15</text>
<text x="132.8" y="105.7">PA11</text>
<text x="132.8" y="103.8">PA12</text>
<text x="219.4" y="102.6">10k</text>
<text x="224.3" y="103.2">TPS61230ARNSR</text>
<text x="256.5" y="103.5">100k</text>
<text x="34.8" y="108.4">R18</text>
<text x="49.4" y="110.8">+3V3</text>
<text x="85.3" y="108.5">STM32F103C8T6</text>
<text x="91.9" y="111.4">IC4</text>
<text x="132.8" y="113.3">MOSI2</text>
<text x="132.8" y="111.4">PA8</text>
<text x="198.4" y="109.1">GND</text>
<text x="216.5" y="109.1">GND</text>
<text x="246.9" y="109.1">GND</text>
<text x="253.6" y="109.1">GND</text>
<text x="259.3" y="109.1">GND</text>
<text x="265.1" y="109.1">GND</text>
<text x="270.8" y="109.1">GND</text>
<text x="276.5" y="109.1">GND</text>
<text x="50.8" y="118.7">0.1uF</text>
<text x="52.2" y="114.9">C38</text>
<text x="132.8" y="119">NSS2</text>
<text x="132.8" y="117.1">SCK2</text>
<text x="132.8" y="115.2">MISO2</text>
<text x="25.4" y="123.5">C39</text>
<text x="29" y="120.9">8MHZ_CRYSTAL</text>
<text x="34.8" y="122.8">Q2</text>
<text x="47.3" y="123.5">C40</text>
<text x="53.8" y="124.7">GND</text>
<text x="25.4" y="127.3">20pF</text>
<text x="47.3" y="127.3">20pF</text>
<text x="223.3" y="126.6">CN1</text>
<text x="23.3" y="134.2">GND</text>
<text x="45.2" y="134.2">GND</text>
<text x="103.7" y="135.6">+3V3</text>
<text x="38.6" y="143.6">R7</text>
<text x="38.6" y="138.9">R16</text>
<text x="38.6" y="140.8">R17</text>
<text x="46.2" y="143.4">100</text>
<text x="46.2" y="138.6">100</text>
<text x="46.2" y="140.5">100</text>
<text x="106.4" y="142.5">C22</text>
<text x="38.6" y="145.5">R6</text>
<text x="46.2" y="145.3">100</text>
<text x="99.5" y="147.6">GND</text>
<text x="106.4" y="144.4">0.1uF</text>
<text x="50.6" y="150.4" transform="rotate(-90 50.6 150.4)">100K</text>
<text x="53.4" y="150.4" transform="rotate(-90 53.4 150.4)">100K</text>
<text x="50.8" y="158" transform="rotate(-90 50.8 158)">R23</text>
<text x="53.6" y="158" transform="rotate(-90 53.6 158)">R24</text>
<text x="91.9" y="161.7">R5</text>
<text x="50" y="165.7">GND</text>
<text x="82.4" y="164.7">GND</text>
<text x="91.9" y="163.4">100k</text>
<text x="223.3" y="180">A3B-50PA-2DS(71)</text>
</g>
<g font-size="1.6" fill="#808080">
<text x="219.7" y="22.6">4</text>
<text x="224.1" y="23.4">SW1</text>
<text x="230.4" y="23.4">SW2</text>
<text x="237.4" y="22.6">5</text>
<text x="219.7" y="26.4">7</text>
<text x="224.1" y="27.2">VIN</text>
<text x="229.5" y="27.2">VOUT</text>
<text x="237.4" y="26.4">6</text>
<text x="219.7" y="34">1</text>
<text x="219.7" y="30.2">3</text>
<text x="219.7" y="32.1">8</text>
<text x="224.1" y="34.8">RT</text>
<text x="224.1" y="31">MODE/SYNC</text>
<text x="224.1" y="32.9">*SHDN</text>
<text x="231.7" y="34.8">VC</text>
<text x="231.9" y="32.9">FB</text>
<text x="237.4" y="32.1">9</text>
<text x="237.4" y="34">10</text>
<text x="228.6" y="38.2" transform="rotate(-90 228.6 38.2)">SGND</text>
<text x="230.6" y="38.2" transform="rotate(-90 230.6 38.2)">EPAD</text>
<text x="159.7" y="42.6">1</text>
<text x="159.7" y="44.5">1</text>
<text x="159.7" y="46.4">1</text>
<text x="227.8" y="42.6" transform="rotate(-90 227.8 42.6)">2</text>
<text x="229.7" y="43.4" transform="rotate(-90 229.7 43.4)">11</text>
<text x="32.1" y="53">6</text>
<text x="40.3" y="53">5</text>
<text x="159.7" y="48.3">1</text>
<text x="159.7" y="53">1</text>
<text x="32.1" y="56.9">2</text>
<text x="32.1" y="54.9">4</text>
<text x="40.3" y="56.9">1</text>
<text x="40.3" y="54.9">3</text>
<text x="74.6" y="59.7">1</text>
<text x="74.6" y="57.8">1</text>
<text x="159.7" y="54.9">1</text>
<text x="159.7" y="56.9">1</text>
<text x="159.7" y="58.8">1</text>
<text x="200.2" y="56.3" transform="rotate(-90 200.2 56.3)">1</text>
<text x="74.6" y="61.6">1</text>
<text x="159.7" y="64.5">1</text>
<text x="159.7" y="66.4">1</text>
<text x="159.7" y="68.3">1</text>
<text x="159.7" y="70.2">1</text>
<text x="115" y="75.9">1</text>
<text x="159.7" y="74.9">1</text>
<text x="159.7" y="76.8">1</text>
<text x="81.2" y="82" transform="rotate(-90 81.2 82)">48</text>
<text x="83.1" y="82" transform="rotate(-90 83.1 82)">47</text>
<text x="85" y="82" transform="rotate(-90 85 82)">46</text>
<text x="86.9" y="82" transform="rotate(-90 86.9 82)">45</text>
<text x="88.8" y="82" transform="rotate(-90 88.8 82)">44</text>
<text x="90.7" y="82" transform="rotate(-90 90.7 82)">43</text>
<text x="92.6" y="82" transform="rotate(-90 92.6 82)">42</text>
<text x="94.5" y="82" transform="rotate(-90 94.5 82)">41</text>
<text x="96.4" y="82" transform="rotate(-90 96.4 82)">40</text>
<text x="98.3" y="82" transform="rotate(-90 98.3 82)">39</text>
<text x="100.2" y="82" transform="rotate(-90 100.2 82)">38</text>
<text x="102.1" y="82" transform="rotate(-90 102.1 82)">37</text>
<text x="82" y="88.9" transform="rotate(-90 82 88.9)">VDD</text>
<text x="83.9" y="88.7" transform="rotate(-90 83.9 88.7)">VSS</text>
<text x="221.6" y="89.2">2</text>
<text x="221.6" y="85.4">4</text>
<text x="226" y="86.3">VIN</text>
<text x="237.1" y="86.3">VOUT</text>
<text x="245.1" y="89.2">3</text>
<text x="245.1" y="85.4">7</text>
<text x="85.8" y="94.4" transform="rotate(-90 85.8 94.4)">CANTX/PB9</text>
<text x="87.7" y="94.5" transform="rotate(-90 87.7 94.5)">CANRX/PB8</text>
<text x="89.6" y="91" transform="rotate(-90 89.6 91)">BOOT0</text>
<text x="95.3" y="95.1" transform="rotate(-90 95.3 95.1)">CMOSI1/PB5</text>
<text x="97.2" y="95.1" transform="rotate(-90 97.2 95.1)">CMISO1/PB4</text>
<text x="99.1" y="94.3" transform="rotate(-90 99.1 94.3)">CSCK1/PB3</text>
<text x="101.1" y="95" transform="rotate(-90 101.1 95)">CNSS1/PA15</text>
<text x="103" y="91.3" transform="rotate(-90 103 91.3)">SWCLK</text>
<text x="221.6" y="93">5</text>
<text x="221.6" y="95">1</text>
<text x="226" y="90.1">EN</text>
<text x="226" y="93.9">SW</text>
<text x="226" y="95.8">CBST</text>
<text x="239.5" y="90.1">FB</text>
<text x="50.8" y="98.8">1</text>
<text x="50.8" y="100.7">1</text>
<text x="50.8" y="96.9">1</text>
<text x="67.4" y="96.9">1</text>
<text x="67.4" y="98.8">2</text>
<text x="67.4" y="100.7">3</text>
<text x="71.8" y="97.7">VBAT</text>
<text x="71.8" y="99.6">PC13</text>
<text x="71.8" y="101.5">PC14/OSC32_IN</text>
<text x="91.5" y="97.8" transform="rotate(-90 91.5 97.8)">CRX1/SDA1/PB7</text>
<text x="93.4" y="97.5" transform="rotate(-90 93.4 97.5)">CTX1/SCL1/PB6</text>
<text x="107.7" y="101.5">SWIO</text>
<text x="108.7" y="97.7">VDD</text>
<text x="108.9" y="99.6">VSS</text>
<text x="115.6" y="100.7">34</text>
<text x="115.6" y="98.8">35</text>
<text x="115.6" y="96.9">36</text>
<text x="133.1" y="100.7">1</text>
<text x="238" y="99.6">GND</text>
<text x="245.1" y="98.8">6</text>
<text x="50.8" y="102.6">1</text>
<text x="67.4" y="102.6">4</text>
<text x="67.4" y="104.5">5</text>
<text x="67.4" y="106.4">6</text>
<text x="71.8" y="103.4">PC15/OSC32_OUT</text>
<text x="71.8" y="105.3">OSCIN</text>
<text x="71.8" y="107.2">OSCOUNT</text>
<text x="104.7" y="107.2">RX1/PA10</text>
<text x="105.7" y="103.4">D+/PA12</text>
<text x="106.3" y="105.3">D-/PA11</text>
<text x="115.6" y="106.4">31</text>
<text x="115.6" y="104.5">32</text>
<text x="115.6" y="102.6">33</text>
<text x="125.4" y="104.5">1</text>
<text x="125.4" y="102.6">1</text>
<text x="28.3" y="113">4</text>
<text x="32.7" y="113.9">G</text>
<text x="37.5" y="113.9">O</text>
<text x="42.2" y="113">3</text>
<text x="67.4" y="108.3">7</text>
<text x="67.4" y="110.2">8</text>
<text x="67.4" y="112.1">9</text>
<text x="71.8" y="109.1">RESET</text>
<text x="71.8" y="111">VSS</text>
<text x="71.8" y="112.9">VDD</text>
<text x="102.7" y="112.9">MOSI2/PB15</text>
<text x="105.8" y="109.1">TX1/PA9</text>
<text x="109.2" y="111">PA8</text>
<text x="115.6" y="112.1">28</text>
<text x="115.6" y="110.2">29</text>
<text x="115.6" y="108.3">30</text>
<text x="125.4" y="112.1">1</text>
<text x="125.4" y="110.2">1</text>
<text x="28.3" y="116.8">1</text>
<text x="32.7" y="117.7">I</text>
<text x="37.5" y="117.7">G</text>
<text x="42.2" y="116.8">2</text>
<text x="66.5" y="114">10</text>
<text x="66.5" y="117.8">12</text>
<text x="66.6" y="115.9">11</text>
<text x="71.8" y="114.8">PA0/AN0</text>
<text x="71.8" y="116.7">PA1/AN1</text>
<text x="71.8" y="118.6">PA2/AN2/TX2</text>
<text x="102.7" y="114.8">MISO2/PB14</text>
<text x="103.5" y="118.6">NSS2/PB12</text>
<text x="103.5" y="116.7">SCK2/PB13</text>
<text x="115.6" y="117.8">25</text>
<text x="115.6" y="115.9">26</text>
<text x="115.6" y="114">27</text>
<text x="125.4" y="117.8">1</text>
<text x="125.4" y="115.9">1</text>
<text x="125.4" y="114">1</text>
<text x="82" y="129.6" transform="rotate(-90 82 129.6)">PA3/AN3/RX2</text>
<text x="83.9" y="129.6" transform="rotate(-90 83.9 129.6)">PA4/AN4/NSS1</text>
<text x="85.8" y="129.6" transform="rotate(-90 85.8 129.6)">PA5/AN5/SCK1</text>
<text x="87.7" y="129.6" transform="rotate(-90 87.7 129.6)">PA6/AN6/MISO1</text>
<text x="89.6" y="129.6" transform="rotate(-90 89.6 129.6)">PA7/AN7/MOSI1</text>
<text x="91.5" y="129.6" transform="rotate(-90 91.5 129.6)">PB0/AN8</text>
<text x="93.4" y="129.6" transform="rotate(-90 93.4 129.6)">PB1/AN9</text>
<text x="95.3" y="129.6" transform="rotate(-90 95.3 129.6)">PB2/BOOT1</text>
<text x="97.2" y="129.6" transform="rotate(-90 97.2 129.6)">PB10/SCL2</text>
<text x="99.1" y="129.6" transform="rotate(-90 99.1 129.6)">PB11/SDA2</text>
<text x="101.1" y="129.6" transform="rotate(-90 101.1 129.6)">VSS</text>
<text x="103" y="129.6" transform="rotate(-90 103 129.6)">VDD</text>
<text x="218.8" y="130.2">2</text>
<text x="223.2" y="131">2</text>
<text x="230.2" y="131">1</text>
<text x="234.6" y="130.2">1</text>
<text x="81.2" y="134.9" transform="rotate(-90 81.2 134.9)">13</text>
<text x="83.1" y="134.9" transform="rotate(-90 83.1 134.9)">14</text>
<text x="85" y="134.9" transform="rotate(-90 85 134.9)">15</text>
<text x="86.9" y="134.9" transform="rotate(-90 86.9 134.9)">16</text>
<text x="88.8" y="134.9" transform="rotate(-90 88.8 134.9)">17</text>
<text x="90.7" y="134.9" transform="rotate(-90 90.7 134.9)">18</text>
<text x="92.6" y="134.9" transform="rotate(-90 92.6 134.9)">19</text>
<text x="94.5" y="134.9" transform="rotate(-90 94.5 134.9)">20</text>
<text x="96.4" y="134.9" transform="rotate(-90 96.4 134.9)">21</text>
<text x="98.3" y="134.9" transform="rotate(-90 98.3 134.9)">22</text>
<text x="100.2" y="134.9" transform="rotate(-90 100.2 134.9)">23</text>
<text x="102.1" y="134.9" transform="rotate(-90 102.1 134.9)">24</text>
<text x="217.9" y="137.8">10</text>
<text x="218.8" y="132.1">4</text>
<text x="218.8" y="134">6</text>
<text x="218.8" y="135.9">8</text>
<text x="223.2" y="132.9">4</text>
<text x="223.2" y="134.8">6</text>
<text x="223.2" y="136.7">8</text>
<text x="230.2" y="132.9">3</text>
<text x="230.2" y="134.8">5</text>
<text x="230.2" y="136.7">7</text>
<text x="234.6" y="132.1">3</text>
<text x="234.6" y="134">5</text>
<text x="234.6" y="135.9">7</text>
<text x="234.6" y="137.8">9</text>
<text x="217.9" y="139.7">12</text>
<text x="217.9" y="141.6">14</text>
<text x="217.9" y="143.5">16</text>
<text x="223.2" y="138.6">10</text>
<text x="223.2" y="140.5">12</text>
<text x="223.2" y="142.5">14</text>
<text x="229.3" y="142.5">13</text>
<text x="229.4" y="140.5">11</text>
<text x="230.2" y="138.6">9</text>
<text x="234.6" y="139.7">11</text>
<text x="234.6" y="141.6">13</text>
<text x="234.6" y="143.5">15</text>
<text x="217.9" y="145.4">18</text>
<text x="217.9" y="147.3">20</text>
<text x="217.9" y="149.2">22</text>
<text x="223.2" y="144.4">16</text>
<text x="223.2" y="146.3">18</text>
<text x="223.2" y="148.2">20</text>
<text x="229.3" y="144.4">15</text>
<text x="229.3" y="146.3">17</text>
<text x="229.3" y="148.2">19</text>
<text x="234.6" y="145.4">17</text>
<text x="234.6" y="147.3">19</text>
<text x="234.6" y="149.2">21</text>
<text x="217.9" y="151.1">24</text>
<text x="217.9" y="153">26</text>
<text x="217.9" y="154.9">28</text>
<text x="223.2" y="150">22</text>
<text x="223.2" y="151.9">24</text>
<text x="223.2" y="153.8">26</text>
<text x="223.2" y="155.7">28</text>
<text x="229.3" y="150.1">21</text>
<text x="229.3" y="151.9">23</text>
<text x="229.3" y="153.8">25</text>
<text x="229.3" y="155.7">27</text>
<text x="234.6" y="151.1">23</text>
<text x="234.6" y="153">25</text>
<text x="234.6" y="154.9">27</text>
<text x="217.9" y="156.8">30</text>
<text x="217.9" y="158.7">32</text>
<text x="217.9" y="160.7">34</text>
<text x="223.2" y="157.6">30</text>
<text x="223.2" y="159.6">32</text>
<text x="223.2" y="161.5">34</text>
<text x="229.3" y="157.6">29</text>
<text x="229.3" y="159.6">31</text>
<text x="229.3" y="161.5">33</text>
<text x="234.6" y="156.8">29</text>
<text x="234.6" y="158.7">31</text>
<text x="234.6" y="160.7">33</text>
<text x="217.9" y="162.6">36</text>
<text x="217.9" y="164.5">38</text>
<text x="217.9" y="166.4">40</text>
<text x="223.2" y="163.4">36</text>
<text x="223.2" y="165.3">38</text>
<text x="223.2" y="167.2">40</text>
<text x="229.3" y="163.4">35</text>
<text x="229.3" y="165.3">37</text>
<text x="229.3" y="167.2">39</text>
<text x="234.6" y="162.6">35</text>
<text x="234.6" y="164.5">37</text>
<text x="234.6" y="166.4">39</text>
<text x="217.9" y="168.3">42</text>
<text x="217.9" y="170.2">44</text>
<text x="217.9" y="172">46</text>
<text x="217.9" y="173.9">48</text>
<text x="223.2" y="169.1">42</text>
<text x="223.2" y="171">44</text>
<text x="223.2" y="172.9">46</text>
<text x="229.3" y="169.1">41</text>
<text x="229.3" y="171">43</text>
<text x="229.3" y="172.9">45</text>
<text x="234.6" y="168.3">41</text>
<text x="234.6" y="170.2">43</text>
<text x="234.6" y="172">45</text>
<text x="234.6" y="173.9">47</text>
<text x="217.9" y="175.9">50</text>
<text x="223.2" y="174.8">48</text>
<text x="223.2" y="176.7">50</text>
<text x="229.3" y="174.8">47</text>
<text x="229.3" y="176.7">49</text>
<text x="234.6" y="175.9">49</text>
</g>
<g font-size="1.5" fill="#808080">
<text x="190.7" y="38.6">NTRX_EN</text>
<text x="146" y="43.3">GND/2.5C</text>
<text x="146" y="45.3">GND/2.5C</text>
<text x="146" y="47.2">GND/2.5C</text>
<text x="17" y="53.8">PROG_BOOT0</text>
<text x="47.2" y="53.8">PROG_RST</text>
<text x="146" y="49.1">GND/2.5C</text>
<text x="146" y="53.8">GND/2.5C</text>
<text x="19.9" y="57.7">PROG_RX</text>
<text x="20.2" y="55.8">+3V3/2.6C</text>
<text x="47.2" y="55.8">GND/2.5C</text>
<text x="47.2" y="57.7">PROG_TX</text>
<text x="78" y="55.8">PROG_BOOT0</text>
<text x="146" y="55.8">GND/2.5C</text>
<text x="146" y="57.7">GND/2.5C</text>
<text x="146" y="59.6">GND/2.5C</text>
<text x="108.2" y="64.3">5VB_EN</text>
<text x="146" y="65.3">GND/2.5C</text>
<text x="108.2" y="71">RX/TX_CON/2.4D</text>
<text x="108.2" y="67.2">AMP_5VEN/2.2B</text>
<text x="108.2" y="69.1">AMP_3VEN/2.2B</text>
<text x="146" y="67.2">GND/2.5C</text>
<text x="146" y="69.1">GND/2.5C</text>
<text x="146" y="71">GND/2.5C</text>
<text x="108.2" y="72.9">CW_KEY/1.4C</text>
<text x="146" y="75.7">GND/2.5C</text>
<text x="146" y="77.6">GND/2.5C</text>
<text x="45.7" y="87.2">PROG_RST</text>
<text x="139.6" y="107.1">PROG_RX</text>
<text x="204.3" y="103.3">5VB_EN</text>
<text x="139.6" y="109.1">PROG_TX</text>
<text x="204.9" y="131">PROG_TX</text>
<text x="242.4" y="131">PROG_RX</text>
<text x="203.8" y="132.9">PROG_RST</text>
<text x="242.4" y="132.9">PROG_BOOT0</text>
<text x="27.7" y="139.5">CP_DIO_1</text>
<text x="27.7" y="141.4">CP_DIO_2</text>
<text x="205.1" y="142.4">GND/2.5C</text>
<text x="242.4" y="142.4">GND/2.5C</text>
<text x="25.1" y="146.2">CP_UART_RX</text>
<text x="25.3" y="144.3">CP_UART_TX</text>
<text x="60.7" y="149.1">NSSL/1.3C</text>
<text x="108.2" y="149.1">DIO2/1.2D</text>
<text x="60.8" y="152.9">MISO/1.3C</text>
<text x="60.8" y="154.8">MOSI/1.3C</text>
<text x="61.5" y="151">SCK/1.3C</text>
<text x="108.2" y="151">RST_L/1.2C</text>
<text x="108.2" y="154.8">DIO1/1.2D</text>
<text x="108.2" y="152.9">DIO0/1.2D</text>
<text x="206.7" y="151.9">UNREG1</text>
<text x="242.4" y="151.9">UNREG1</text>
<text x="203.2" y="167.1">CP_UART_RX</text>
<text x="205.7" y="169">CP_DIO_1</text>
<text x="242.4" y="169">CP_UART_TX</text>
<text x="242.4" y="170.9">CP_DIO_2</text>
</g>
</svg>
